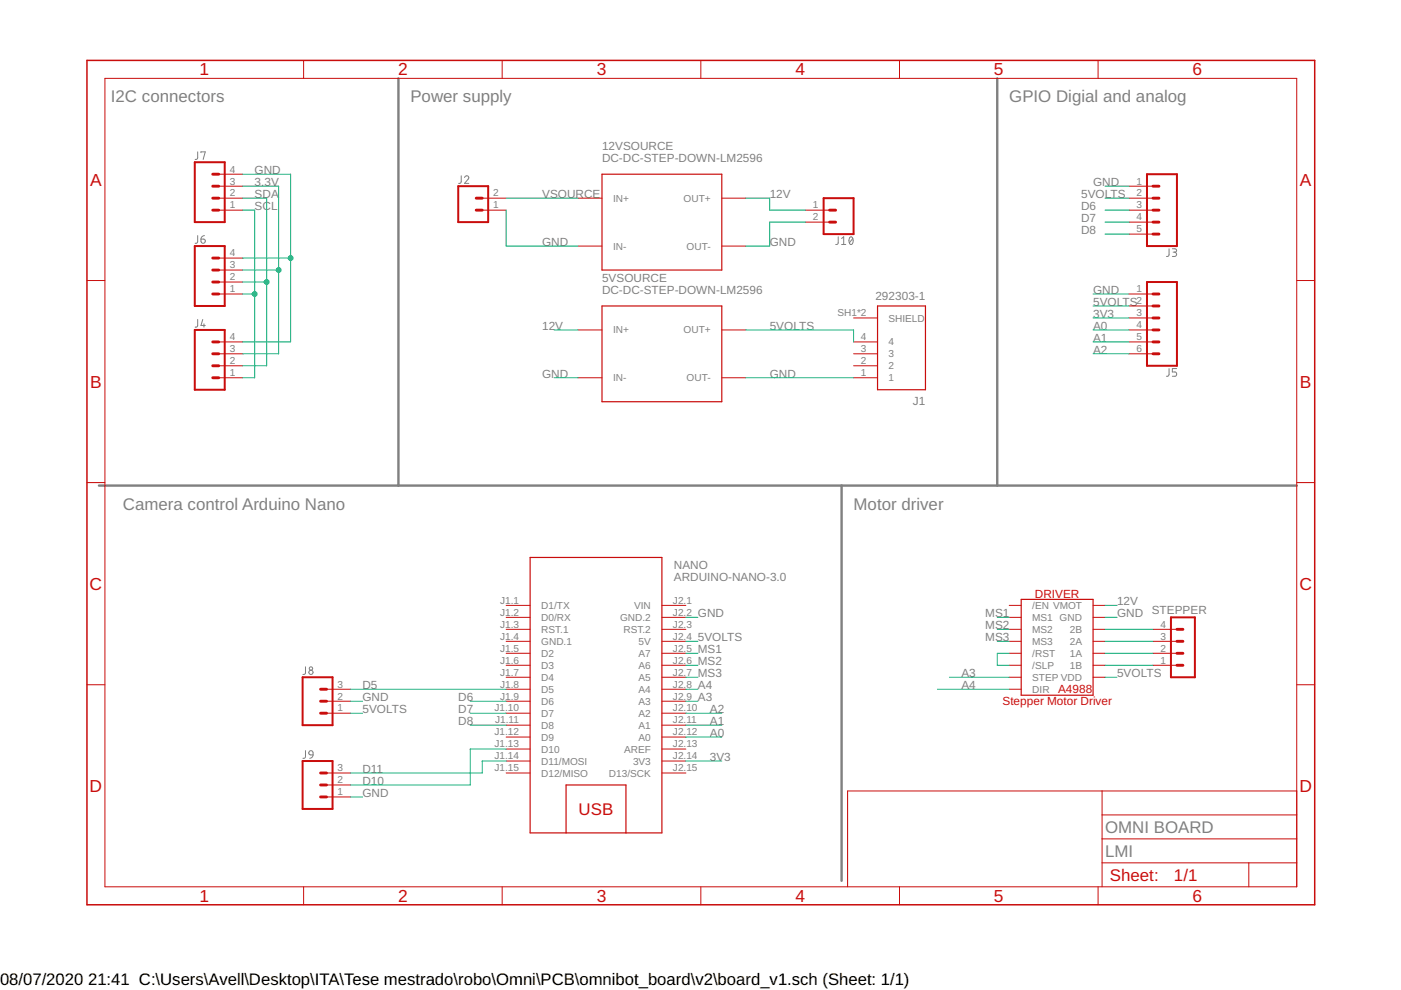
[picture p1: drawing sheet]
<svg xmlns="http://www.w3.org/2000/svg" width="297mm" height="210mm" viewBox="0 0 297 210" stroke-linecap="round" stroke-linejoin="round" font-family="sans-serif">
<path d="M84.5 16.6v86.4M211.4 16.6v86.4M21 103h253.9M178.4 103v83.8" fill="none" stroke="#808080" stroke-width=".51"/>
<g fill="none" stroke="#808080" stroke-width=".21">
<path d="M41.9 32.2v1.4l-.5 .2M42.6 32.4v-.2h.9l-.4 1.6M97.8 37.3l-.1 1.4-.5 .2M98.5 37.6a.44 .44 0 0 1 .6-.3 .44 .44 0 0 1 .2 .7l-.8 .9h.9M41.9 50v1.4l-.5 .2M42.6 50.7h.6a.46 .46 0 0 1 .3 .5 .46 .46 0 0 1-.5 .4 .46 .46 0 0 1-.4-.5zM43.3 50l-.5 .2-.2 .5M177.7 50.2v1.4l-.5 .2M178.4 51.8h.9M178.4 50.6l.5-.4v1.6M180.2 50.3l.2-.1a.97 .97 0 0 1 0 1.6 1.02 1.02 0 0 1-.2-1.5zM180.8 50.6l-.7 .9"/>
<path d="M247.9 52.7l-.1 1.5-.5 .2M248.6 52.7h.5a.36 .36 0 0 1 .4 .4 .36 .36 0 0 1-.4 .4h-.4M249 53.5a.46 .46 0 0 1 .5 .4 .46 .46 0 0 1-.5 .5h-.4M41.9 67.7v1.4l-.2 .2-.3 .1M43 67.7l-.4 1.3h.9M43.2 68.6v.8M247.9 78.1l-.1 1.4-.2 .3h-.3M249.5 78.1h-.9v.8h.5a.46 .46 0 0 1 .4 .4 .46 .46 0 0 1-.4 .5h-.5M64.8 141.4l-.1 1.4-.5 .2M64.8 159.2l-.1 1.3-.2 .3h-.3M65.6 159.3l.3-.1 .4 .1 .1 .8-.8-.1-.1-.4zM66.4 160.1l-.2 .4-.5 .3"/>
<circle cx="65.9" cy="142.5" r=".45"/>
<circle cx="65.9" cy="141.7" r=".36"/>
</g>
<g fill="none" stroke="#c90d0c" stroke-width=".21">
<path d="M22.2 16.6h252.7v171.4h-252.7zM64.4 12.8v3.8M106.5 12.8v3.8M148.6 12.8v3.8M190.7 12.8v3.8M232.8 12.8v3.8M46.4 39.5h5.1M46.4 36.9h5.1M239.4 39.5h5.1M18.4 59.5h3.8M46.4 42h5.1M46.4 44.6h5.1"/>
<path d="M46.4 59.8h5.1M46.4 57.3h5.1M46.4 54.7h5.1M102.2 42h5.1M102.2 44.6h5.1M122.6 42h5M122.6 52.2h5M153 42h5.1M153 52.2h5.1M170.8 44.6h5.1M170.8 47.1h5.1M239.4 42h5.1"/>
<path d="M239.4 44.6h5.1M239.4 47.1h5.1M239.4 49.6h5.1M274.9 59.5h3.8M46.4 77.6h5.1M46.4 75h5.1M46.4 72.5h5.1M46.4 62.3h5.1M122.6 70h5M153 70h5.1M181 77.6h5.1M181 75h5.1"/>
<path d="M181 72.5h5.1M181 67.4h5.1M239.4 70h5.1M239.4 75h5.1M239.4 72.5h5.1M239.4 67.4h5.1M239.4 62.3h5.1M239.4 64.9h5.1M46.4 80.1h5.1M122.6 80.1h5M153 80.1h5.1M181 80.1h5.1"/>
<path d="M18.4 102.3h3.8M274.9 102.3h3.8M107.3 128.4h5.1M107.3 130.9h5.1M107.3 133.4h5.1M107.3 136h5.1M107.3 138.5h5.1M140.3 128.4h5.1M140.3 130.9h5.1M140.3 133.4h5.1M140.3 136h5.1M140.3 138.5h5.1"/>
<path d="M214 128.4h2.5M214 130.9h2.5M214 133.4h2.5M214 136h2.5M214 138.5h2.5M231.8 128.4h2.5M231.8 130.9h2.5M231.8 133.4h2.5M231.8 136h2.5M231.8 138.5h2.5M244.5 133.4h5M244.5 136h5"/>
<path d="M244.5 138.5h5M18.4 145.2h3.8M69.2 146.1h5.1M69.2 148.7h5.1M69.2 151.2h5.1M107.3 141.1h5.1M107.3 143.6h5.1M107.3 146.1h5.1M107.3 148.7h5.1M107.3 151.2h5.1M107.3 153.8h5.1M107.3 156.3h5.1"/>
<path d="M107.3 158.8h5.1M140.3 141.1h5.1M140.3 143.6h5.1M140.3 146.1h5.1M140.3 148.7h5.1M140.3 151.2h5.1M140.3 153.8h5.1M140.3 156.3h5.1M140.3 158.8h5.1M214 141.1h2.5M214 143.6h2.5M214 146.1h2.5"/>
<path d="M231.8 141.1h2.5M231.8 143.6h2.5M244.5 141.1h5M274.9 145.2h3.8M69.2 163.9h5.1M69.2 169h5.1M69.2 166.4h5.1M107.3 161.4h5.1M107.3 163.9h5.1M140.3 161.4h5.1M140.3 163.9h5.1M233.7 167.7v20.3"/>
<path d="M233.7 177.9h41.2M233.7 172.8h41.2M274.9 167.7h-95.2v20.3M64.4 188v3.8M106.5 188v3.8M148.6 188v3.8M190.7 188v3.8M232.8 188v3.8M233.7 182.9h41.2M264.8 182.9v5.1"/>
</g>
<path d="M127.6 36.9h25.4v20.4h-25.4zM127.6 64.9h25.4v20.3h-25.4zM186.1 64.9h10.1v17.7h-10.1zM112.4 118.2h27.9v58.4h-27.9zM216.5 127.1h15.3v20.3h-15.3zM120 176.6v-10.2h12.7v10.2" fill="none" stroke="#c90d0c" stroke-width=".25"/>
<path d="M41.3 34.4h6.3v12.7h-6.3zM97.2 39.5h6.3v7.6h-6.3zM243.2 36.9h6.3v15.3h-6.3zM41.3 52.2h6.3v12.7h-6.3zM174.6 42h6.4v7.6h-6.4zM243.2 59.8h6.3v17.8h-6.3zM41.3 70h6.3v12.6h-6.3zM248.3 130.9h5v12.7h-5zM64.2 143.6h6.3v10.2h-6.3zM64.2 161.4h6.3v10.1h-6.3z" fill="none" stroke="#c90d0c" stroke-width=".42"/>
<g fill="none" stroke="#c90d0c" stroke-width=".61">
<path d="M45.1 39.5h1.3M45.1 36.9h1.3M244.5 39.5h1.2M45.1 42h1.3M45.1 44.6h1.3M45.1 57.3h1.3M45.1 59.8h1.3M45.1 54.7h1.3M101 42h1.2M101 44.6h1.2M175.9 44.6h1.3M175.9 47.1h1.3"/>
<path d="M244.5 42h1.2M244.5 44.6h1.2M244.5 49.6h1.2M244.5 47.1h1.2M45.1 62.3h1.3M45.1 72.5h1.3M45.1 75h1.3M45.1 77.6h1.3M244.5 67.4h1.2M244.5 64.9h1.2M244.5 62.3h1.2M244.5 72.5h1.2"/>
<path d="M244.5 70h1.2M244.5 75h1.2M45.1 80.1h1.3M249.5 136h1.3M249.5 138.5h1.3M249.5 133.4h1.3M68 146.1h1.2M68 148.7h1.2M68 151.2h1.2M249.5 141.1h1.3M68 163.9h1.2M68 166.4h1.2"/>
<path d="M68 169h1.2"/>
</g>
<path d="M18.4 12.8h260.3v179h-260.3z" fill="none" stroke="#c90d0c" stroke-width=".32"/>
<g fill="none" stroke="#0dab76" stroke-width=".21">
<path d="M51.5 36.9h10.1v35.6h-10.1M51.5 39.5h7.6v35.5h-7.6M234.3 39.5h5.1M51.5 42h5v35.6h-5M51.5 44.6h2.5v35.5h-2.5M51.5 54.7h10.1M51.5 59.8h5M51.5 57.3h7.6M107.3 42h15.3M107.3 44.6v7.6h15.3M158.1 42h5.1v2.6h7.6M170.8 47.1h-7.6v5.1h-5.1"/>
<path d="M234.3 42h5.1M234.3 44.6h5.1M234.3 47.1h5.1M234.3 49.6h5.1M51.5 62.3h2.5M117.5 70h5.1M158.1 70h22.9v2.5M231.8 70h7.6M231.8 72.5h7.6M231.8 62.3h7.6M231.8 64.9h7.6M231.8 75h7.6"/>
<path d="M231.8 67.4h7.6M117.5 80.1h5.1M158.1 80.1h22.9M145.4 130.9h2.6M145.4 136h2.6M145.4 138.5h2.6M211.4 130.9h2.6M211.4 136h2.6M211.4 133.4h2.6M214 138.5h-2.6v2.6h2.6M234.3 128.4h2.5M234.3 130.9h2.5"/>
<path d="M234.3 136h10.2M234.3 133.4h10.2M234.3 138.5h10.2M74.3 148.7h2.6M74.3 151.2h2.6M74.3 146.1h33M99.7 148.7h7.6M99.7 151.2h7.6M99.7 153.8h7.6M107.3 158.8h-7.6v7.6h-25.4M145.4 148.7h2.6M145.4 143.6h2.6"/>
<path d="M145.4 151.2h7.6M145.4 141.1h2.6M145.4 146.1h2.6M145.4 156.3h7.6M145.4 153.8h7.6M198.8 146.1h15.2M201.3 143.6h12.7M234.3 143.6h2.5M234.3 141.1h10.2M74.3 169h2.6M107.3 161.4h-5.1v2.5h-27.9M145.4 161.4h7.6"/>
</g>
<g fill="#0dab76" stroke="#0dab76" stroke-width=".21">
<circle cx="61.6" cy="54.7" r=".51"/>
<circle cx="56.5" cy="59.8" r=".51"/>
<circle cx="59.1" cy="57.3" r=".51"/>
<circle cx="54" cy="62.3" r=".51"/>
</g>
<g font-size="3.7" fill="#c90d0c">
<text x="42.3" y="16">1</text>
<text x="84.4" y="16">2</text>
<text x="126.5" y="16">3</text>
<text x="168.6" y="16">4</text>
<text x="210.7" y="16">5</text>
<text x="252.9" y="16">6</text>
<text x="19.1" y="39.3">A</text>
<text x="275.6" y="39.3">A</text>
<text x="19.1" y="82.2">B</text>
<text x="275.6" y="82.2">B</text>
<text x="19" y="125">C</text>
<text x="275.5" y="125">C</text>
<text x="19" y="167.9">D</text>
<text x="275.5" y="167.9">D</text>
<text x="42.3" y="191.2">1</text>
<text x="84.4" y="191.2">2</text>
<text x="126.5" y="191.2">3</text>
<text x="168.6" y="191.2">4</text>
<text x="210.7" y="191.2">5</text>
<text x="252.9" y="191.2">6</text>
</g>
<g font-size="3.6" fill="#808080">
<text x="23.5" y="21.7">I2C connectors</text>
<text x="87" y="21.7">Power supply</text>
<text x="214" y="21.7">GPIO Digial and analog</text>
<text x="26.1" y="108">Camera control Arduino Nano</text>
<text x="181" y="108">Motor driver</text>
<text x="234.3" y="176.6">OMNI BOARD</text>
<text x="234.3" y="181.7">LMI</text>
</g>
<g font-size="3.6" fill="#c90d0c">
<text x="122.7" y="172.8">USB</text>
<text x="235.3" y="186.9">Sheet:</text>
<text x="248.9" y="186.8">1/1</text>
</g>
<g font-size="3.5">
<text x="0" y="208.9">08/07/2020</text>
<text x="18.7" y="208.9">21:41 C:\Users\Avell\Desktop\ITA\Tese mestrado\robo\Omni\PCB\omnibot_board\v2\board_v1.sch (Sheet: 1/1)</text>
</g>
<g font-size="2.5" fill="#808080">
<text x="127.6" y="34.4">DC-DC-STEP-DOWN-LM2596</text>
<text x="127.6" y="31.9">12VSOURCE</text>
<text x="54" y="36.9">GND</text>
<text x="54" y="39.5">3.3V</text>
<text x="231.8" y="39.5">GND</text>
<text x="54" y="42">SDA</text>
<text x="54" y="44.6">SCL</text>
<text x="114.9" y="42">VSOURCE</text>
<text x="163.2" y="42">12V</text>
<text x="229.2" y="42">5VOLTS</text>
<text x="229.2" y="44.6">D6</text>
<text x="229.2" y="47.1">D7</text>
<text x="114.9" y="52.2">GND</text>
<text x="163.2" y="52.2">GND</text>
<text x="229.2" y="49.6">D8</text>
<text x="127.6" y="59.8">5VSOURCE</text>
<text x="127.6" y="62.3">DC-DC-STEP-DOWN-LM2596</text>
<text x="185.6" y="63.6">292303-1</text>
<text x="231.8" y="62.3">GND</text>
<text x="231.8" y="64.9">5VOLTS</text>
<text x="114.9" y="69.9">12V</text>
<text x="163.2" y="69.9">5VOLTS</text>
<text x="231.8" y="69.9">A0</text>
<text x="231.8" y="67.4">3V3</text>
<text x="231.8" y="72.5">A1</text>
<text x="231.8" y="75">A2</text>
<text x="114.9" y="80.1">GND</text>
<text x="163.2" y="80.1">GND</text>
<text x="193.6" y="85.9">J1</text>
<text x="142.9" y="123.3">ARDUINO-NANO-3.0</text>
<text x="142.9" y="120.7">NANO</text>
<text x="148" y="130.9">GND</text>
<text x="208.9" y="130.9">MS1</text>
<text x="236.8" y="128.4">12V</text>
<text x="236.8" y="130.9">GND</text>
<text x="244.2" y="130.1">STEPPER</text>
<text x="148" y="136">5VOLTS</text>
<text x="208.9" y="136">MS3</text>
<text x="208.9" y="133.4">MS2</text>
<text x="148" y="143.6">MS3</text>
<text x="148" y="141">MS2</text>
<text x="148" y="138.5">MS1</text>
<text x="203.8" y="143.6">A3</text>
<text x="236.8" y="143.6">5VOLTS</text>
<text x="76.8" y="148.7">GND</text>
<text x="76.8" y="146.1">D5</text>
<text x="97.2" y="148.7">D6</text>
<text x="148" y="146.1">A4</text>
<text x="148" y="148.7">A3</text>
<text x="203.8" y="146.1">A4</text>
<text x="76.8" y="151.2">5VOLTS</text>
<text x="97.2" y="151.2">D7</text>
<text x="97.2" y="153.7">D8</text>
<text x="150.5" y="153.7">A1</text>
<text x="150.5" y="151.2">A2</text>
<text x="150.5" y="156.3">A0</text>
<text x="150.5" y="161.4">3V3</text>
<text x="76.8" y="166.4">D10</text>
<text x="76.8" y="163.9">D11</text>
<text x="76.8" y="169">GND</text>
</g>
<g font-size="2.5" fill="#c90d0c">
<text x="219.4" y="126.7">DRIVER</text>
<text x="212.5" y="149.6">Stepper Motor Driver</text>
<text x="224.3" y="147">A4988</text>
</g>
<g font-size="2.1" fill="#808080">
<text x="48.7" y="41.7">2</text>
<text x="48.7" y="39.1">3</text>
<text x="48.7" y="36.6">4</text>
<text x="104.6" y="41.7">2</text>
<text x="240.9" y="39.1">1</text>
<text x="240.9" y="41.7">2</text>
<text x="48.7" y="44.2">1</text>
<text x="104.6" y="44.2">1</text>
<text x="130" y="42.8">IN+</text>
<text x="144.9" y="42.8">OUT+</text>
<text x="172.4" y="44.2">1</text>
<text x="172.4" y="46.7">2</text>
<text x="240.9" y="44.2">3</text>
<text x="240.9" y="46.7">4</text>
<text x="130" y="52.9">IN-</text>
<text x="145.6" y="52.9">OUT-</text>
<text x="240.9" y="49.3">5</text>
<text x="48.7" y="59.4">2</text>
<text x="48.7" y="56.9">3</text>
<text x="48.7" y="54.4">4</text>
<text x="48.7" y="62">1</text>
<text x="240.9" y="62">1</text>
<text x="240.9" y="64.5">2</text>
<text x="130" y="70.7">IN+</text>
<text x="144.9" y="70.7">OUT+</text>
<text x="177.6" y="67.1">SH1*2</text>
<text x="188.4" y="68.2">SHIELD</text>
<text x="240.9" y="67.1">3</text>
<text x="240.9" y="69.6">4</text>
<text x="48.7" y="77.2">2</text>
<text x="48.7" y="74.7">3</text>
<text x="48.7" y="72.1">4</text>
<text x="182.5" y="77.2">2</text>
<text x="182.5" y="74.7">3</text>
<text x="182.5" y="72.1">4</text>
<text x="188.4" y="75.8">3</text>
<text x="188.4" y="73.2">4</text>
<text x="240.9" y="72.1">5</text>
<text x="240.9" y="74.7">6</text>
<text x="48.7" y="79.7">1</text>
<text x="130" y="80.9">IN-</text>
<text x="145.6" y="80.9">OUT-</text>
<text x="182.5" y="79.7">1</text>
<text x="188.4" y="80.9">1</text>
<text x="188.4" y="78.3">2</text>
<text x="106" y="128">J1.1</text>
<text x="106" y="130.5">J1.2</text>
<text x="114.7" y="129.1">D1/TX</text>
<text x="114.7" y="131.7">D0/RX</text>
<text x="131.5" y="131.7">GND.2</text>
<text x="134.4" y="129.1">VIN</text>
<text x="142.7" y="128">J2.1</text>
<text x="142.7" y="130.5">J2.2</text>
<text x="218.9" y="129.1">/EN VMOT</text>
<text x="218.9" y="131.7">MS1 GND</text>
<text x="106" y="133.1">J1.3</text>
<text x="106" y="135.6">J1.4</text>
<text x="114.7" y="134.2">RST.1</text>
<text x="114.7" y="136.7">GND.1</text>
<text x="132.2" y="134.2">RST.2</text>
<text x="135.4" y="136.7">5V</text>
<text x="142.7" y="133.1">J2.3</text>
<text x="142.7" y="135.6">J2.4</text>
<text x="218.9" y="134.2">MS2</text>
<text x="218.9" y="136.7">MS3</text>
<text x="226.8" y="134.2">2B</text>
<text x="226.8" y="136.7">2A</text>
<text x="246" y="135.6">3</text>
<text x="246" y="133.1">4</text>
<text x="106" y="138.2">J1.5</text>
<text x="106" y="140.7">J1.6</text>
<text x="106" y="143.2">J1.7</text>
<text x="114.7" y="139.3">D2</text>
<text x="114.7" y="141.8">D3</text>
<text x="135.4" y="139.3">A7</text>
<text x="135.4" y="141.8">A6</text>
<text x="142.7" y="138.2">J2.5</text>
<text x="142.7" y="140.7">J2.6</text>
<text x="142.7" y="143.2">J2.7</text>
<text x="218.9" y="139.3">/RST</text>
<text x="218.9" y="141.8">/SLP</text>
<text x="226.8" y="139.3">1A</text>
<text x="226.8" y="141.8">1B</text>
<text x="246" y="140.7">1</text>
<text x="246" y="138.2">2</text>
<text x="71.6" y="148.3">2</text>
<text x="71.6" y="145.8">3</text>
<text x="106" y="145.8">J1.8</text>
<text x="106" y="148.3">J1.9</text>
<text x="114.7" y="144.3">D4</text>
<text x="114.7" y="146.9">D5</text>
<text x="114.7" y="149.4">D6</text>
<text x="135.4" y="144.3">A5</text>
<text x="135.4" y="146.9">A4</text>
<text x="135.4" y="149.4">A3</text>
<text x="142.7" y="145.8">J2.8</text>
<text x="142.7" y="148.3">J2.9</text>
<text x="218.9" y="144.3">STEP VDD</text>
<text x="218.9" y="146.9">DIR</text>
<text x="71.6" y="150.8">1</text>
<text x="104.8" y="150.8">J1.10</text>
<text x="104.8" y="155.9">J1.12</text>
<text x="105" y="153.4">J1.11</text>
<text x="114.7" y="152">D7</text>
<text x="114.7" y="154.5">D8</text>
<text x="135.4" y="152">A2</text>
<text x="135.4" y="154.5">A1</text>
<text x="142.7" y="150.8">J2.10</text>
<text x="142.7" y="153.4">J2.11</text>
<text x="142.7" y="155.9">J2.12</text>
<text x="104.8" y="158.5">J1.13</text>
<text x="104.8" y="161">J1.14</text>
<text x="114.7" y="157">D9</text>
<text x="114.7" y="159.6">D10</text>
<text x="132.3" y="159.6">AREF</text>
<text x="135.4" y="157">A0</text>
<text x="142.7" y="158.5">J2.13</text>
<text x="142.7" y="161">J2.14</text>
<text x="71.6" y="166.1">2</text>
<text x="71.6" y="163.5">3</text>
<text x="104.8" y="163.5">J1.15</text>
<text x="114.7" y="162.1">D11/MOSI</text>
<text x="114.7" y="164.7">D12/MISO</text>
<text x="129.1" y="164.7">D13/SCK</text>
<text x="134.2" y="162.1">3V3</text>
<text x="142.7" y="163.5">J2.15</text>
<text x="71.6" y="168.6">1</text>
</g>
</svg>
